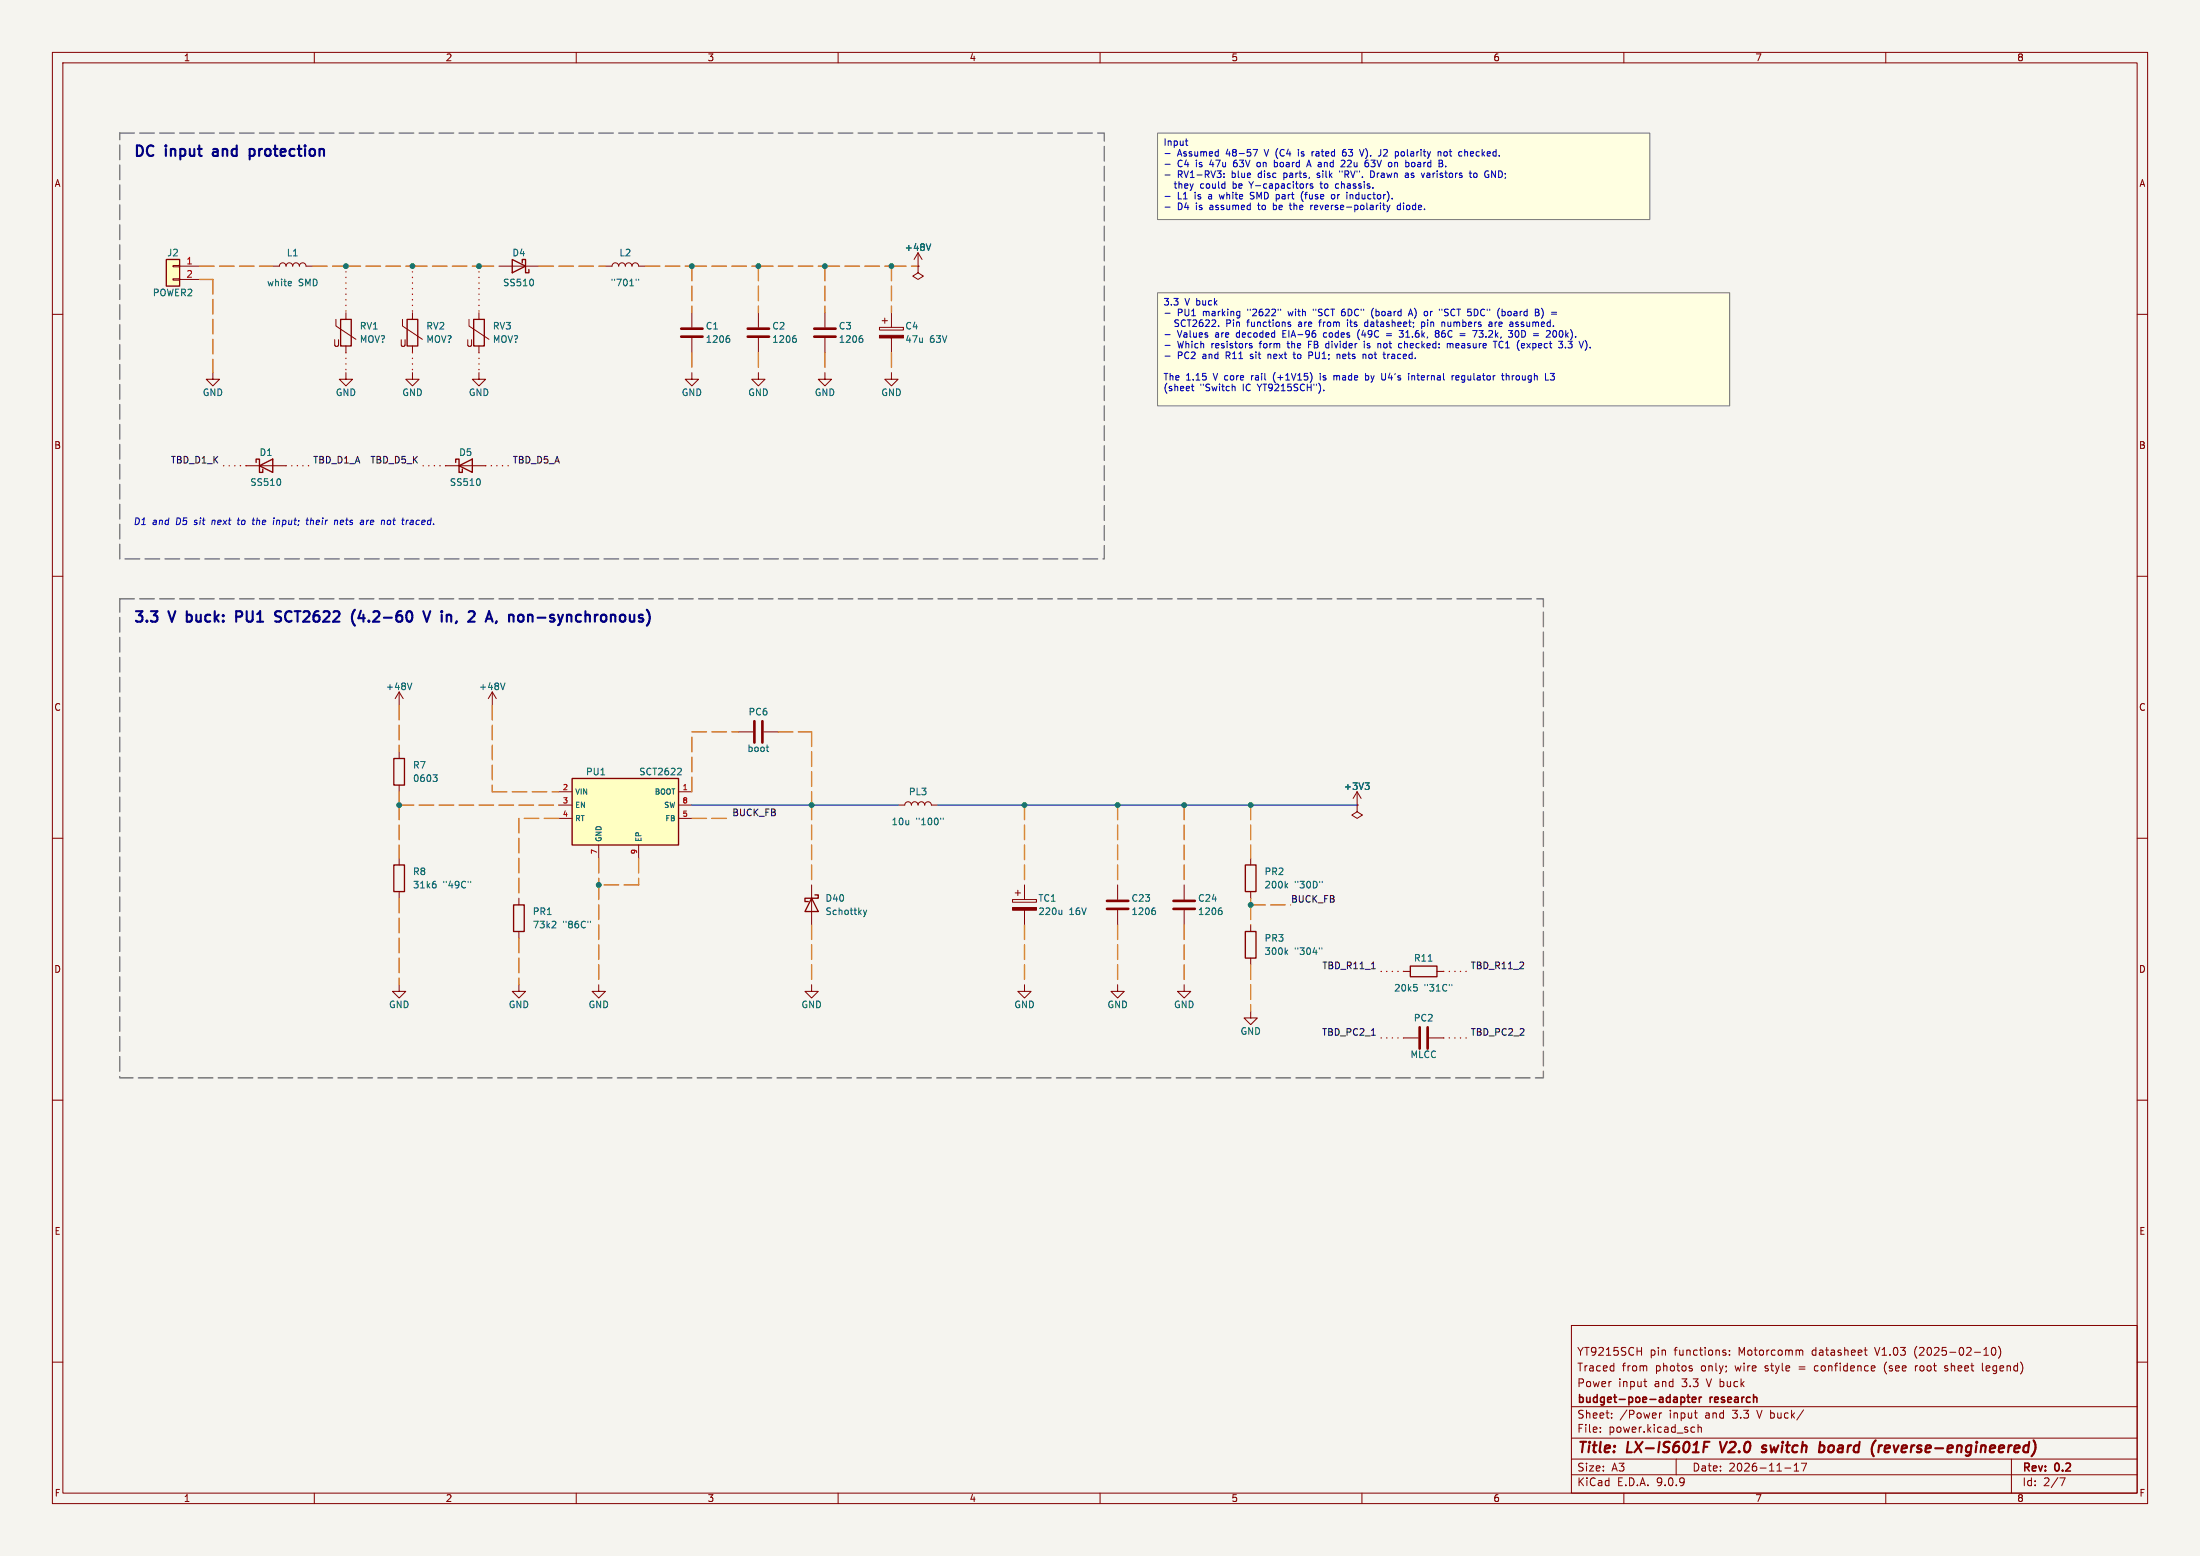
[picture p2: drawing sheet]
<svg xmlns="http://www.w3.org/2000/svg" width="420mm" height="297mm" viewBox="0 0 420 297" stroke-linecap="round" stroke-linejoin="round" font-family="sans-serif">
<path d="M0 0h420v297h-420z" fill="#f5f4ef" stroke="#f5f4ef" stroke-width=".19"/>
<g fill="none" stroke="#840000" stroke-width=".19">
<path d="M10 10h400v277h-400zM12 12h396v273h-396zM60 10v2M110 10v2M160 10v2M210 10v2M260 10v2M310 10v2M360 10v2M10 60h2M408 60h2M10 110h2"/>
<path d="M408 110h2M10 160h2M408 160h2M10 210h2M408 210h2M300 253h108v32h-108zM312.5 257.9h.9M313.4 257.2v1.5M329.1 258.2l.3 .1 .1 .2-.2 .2h-.3M329.1 257.7l.3 .1M330.2 258.5v.2M330.2 257.8v.1"/>
<path d="M343.6 257.8h.5l.1 .9M355.9 257.7h.5M356.1 257.2v1.3l.3 .2M378.7 258.7h.9M378.7 257.6l.5-.4v1.5M380.3 257.3l.2-.1a.8 .8 0 0 1 .5 .7 .8 .8 0 0 1-.5 .8l-.2-.2-.1-.4zM381.5 257a1.72 1.72 0 0 1 0 2.3M10 260h2M300 278.5h108M300 274.5h108M300 268.5h108M305.5 273.2v.2"/>
<path d="M305.5 272.5v.1M307.7 270.5v.2M307.7 269.8v.1M313.8 263.7h.6M314.1 264.6l.3 .1M316.8 269.7v1M317.2 269.7l-.3 .1-.1 .2M320 278.5v3M322.9 261.2l.2 .2-.2 .3M322.9 260.7l.1 .1M323.1 272.4l.4 .1M323.4 269.7h.6"/>
<path d="M323.5 273.3l-.4 .1M323.9 270.7h.1M324.2 272.5l.2-.1 .3 .1 .1 .9M324.2 271.9v1.5M342.5 279.7l.4-.4v1.5M343.9 279.3h1l-.7 1.5M344.3 269.1l-1.3 1.9M346.4 260.8v.7M357.7 260.7l.2 .3-.7 .2M357.9 261.6l-.2 .1M359.9 260.3l-.2 .7 .2 1M365.7 260.7v1"/>
<path d="M366.1 260.7l-.3 .1-.1 .2M371.2 261.6h.6M371.8 260.8l-.4-.1-.2 .2 .1 .2 .5 .2M378.4 260.2v1.3l.3 .2M384 278.5v6.5M408 260h2M60 285v2M110 285v2M160 285v2M210 285v2M260 285v2M300 281.5h108"/>
<path d="M310 285v2M340.7 280.2h1.2M342.5 280.8h.9M360 285v2M393.2 282.1h1l-.6 1.5"/>
</g>
<path d="M325.3 276.2h.6M325.4 275.2h.9M328.3 275.2l.5 2M337.2 276a.49 .49 0 0 0-.8 .3l.1 .1 .4 .1 .3 .3-.3 .4-.6-.1M347.6 275.9h.4l.2 .2v.7a.66 .66 0 0 1-.8 .4M358.1 274.9l-.1 .1M358.7 275.9l-.1 1.3M359.3 275.9l-.4 .1-.2 .3" fill="none" stroke="#840000" stroke-width=".4"/>
<path d="M321 266.7l.5 .1 .1 .2-.1 .5-.5 .2M322 266.7h.6M322.3 266.2v1.3l.3 .2M323 267.2l.8-.2-.1-.2-.4-.1-.3 .2 .1 .7h.6M324.4 266.7v1M324.8 266.7l-.3 .1-.1 .2" fill="none" stroke="#840000" stroke-width=".3"/>
<g fill="#ffffe1">
<path d="M221 55.9h109.2v21.6h-109.2z"/>
<path d="M221 25.4h94v16.5h-94z"/>
</g>
<path d="M75.2 144.8h2v5.1h-2zM75.2 165.1h2v5.1h-2zM98 172.7h2.1v5.1h-2.1zM154.9 171.5l1.3 2.5h-2.5zM155.6 170.8h.6v.7h-2.5v.6h.6M237.7 165.1h2.1v5.1h-2.1z" fill="none" stroke="#840000" stroke-width=".25"/>
<g fill="none" stroke="#840000" stroke-width=".19">
<path d="M115.6 50.8h1.2a.64 .64 0 0 1 .7-.6 .64 .64 0 0 1 .6 .6 .64 .64 0 0 1 .6-.6 .64 .64 0 0 1 .7 .6 .64 .64 0 0 1 .6-.6 .64 .64 0 0 1 .6 .6 .64 .64 0 0 1 .7-.6 .64 .64 0 0 1 .6 .6h1.3M157.5 71.1v1.3h1.2l-1.2 1.3-1.3-1.3h1.3M76.2 132.1l-.8 1.3M76.2 132.1l.8 1.3M76.2 132.1v2.5M94 132.1l-.8 1.3M94 132.1l.7 1.3M94 132.1v2.5M141 139.7h2.8M145.8 139.7h2.8M76.2 143.5v1.3M76.2 149.9v1.2"/>
<path d="M76.2 163.8v1.3M76.2 170.2v1.3M99.1 171.5v1.2M99.1 177.8v1.3M154.9 168.9v7.6M238.8 163.8v1.3M238.8 170.2v1.3M76.2 188v1.2h1.3l-1.3 1.3-1.3-1.3h1.3M99.1 188v1.2h1.2l-1.2 1.3-1.3-1.3h1.3M114.3 188v1.2h1.3l-1.3 1.3-1.3-1.3h1.3M154.9 188v1.2h1.3l-1.3 1.3-1.2-1.3h1.2"/>
</g>
<g fill="none" stroke="#006464" stroke-width=".19">
<path d="M121.4 53.3v.2M121.9 53.3v.2M78.6 130.4l-.4 1.2M96.4 130.4l-.4 1.2M82.7 147.9h.7l-.4 .5M83.2 148.4l.2 .2v.3l-.2 .3M146.3 142.6h.4M146.5 143.4l.2 .1M82.9 168.2h.2M83 168.7l.3 .2v.3l-.3 .3M89.9 168.2v.3M105.9 175.8l.2 .3v.3l-.8 .7h.8"/>
<path d="M112.7 175.8v.3M164.8 173.7l.4 .9M165.2 174.6l-.4 .4M165.5 173.7l-.3 .9M245.5 169l.3 .5M245.8 168.6l-.5 .5M252.4 168.2v.3"/>
</g>
<path d="M144 137.7v4M145.5 137.7v4" fill="none" stroke="#840000" stroke-width=".51"/>
<path d="M109.2 148.6h20.3v12.7h-20.3z" fill="#ffffc2"/>
<path d="M97.8 49.5l2.5 1.3-2.5 1.3zM99.7 50.2v-.7h.6v2.6h.7v-.7M65 61h2.1v5h-2.1zM77.7 61h2.1v5h-2.1zM90.4 61h2.1v5h-2.1zM87 88.3v-.7h.6v2.6h.7v-.7M87.6 88.9l2.6-1.3v2.6zM109.2 148.6h20.3v12.7h-20.3zM237.7 177.8h2.1v5.1h-2.1zM269.2 184.4h5.1v2h-5.1z" fill="none" stroke="#840000" stroke-width=".25"/>
<g fill="none" stroke="#840000" stroke-width=".19">
<path d="M52.1 50.8h1.2a.64 .64 0 0 1 .7-.6 .64 .64 0 0 1 .6 .6 .64 .64 0 0 1 .6-.6 .64 .64 0 0 1 .7 .6 .64 .64 0 0 1 .6-.6 .64 .64 0 0 1 .6 .6 .64 .64 0 0 1 .7-.6 .64 .64 0 0 1 .6 .6h1.3M66 59.7v1.3M78.7 59.7v1.3M91.4 59.7v1.3M95.2 50.8h7.7M132.1 59.7v2.8M64.1 61v1.2l3.8 2.6M66 66v1.3M76.8 61v1.2l3.8 2.6M78.7 66v1.3M89.5 61v1.2l3.8 2.6M91.4 71.1v1.3h1.3l-1.3 1.3-1.2-1.3h1.2"/>
<path d="M91.4 66v1.3M132.1 64.5v2.8M85.1 88.9h7.6M106.7 151.1h2.5M106.7 153.7h2.5M106.7 156.2h2.5M129.5 151.1h2.6M129.5 153.7h2.6M129.5 156.2h2.6M171.4 153.7h1.3a.64 .64 0 0 1 .7-.7 .64 .64 0 0 1 .6 .7 .64 .64 0 0 1 .6-.7 .64 .64 0 0 1 .7 .7 .64 .64 0 0 1 .6-.7 .64 .64 0 0 1 .6 .7 .64 .64 0 0 1 .7-.7 .64 .64 0 0 1 .6 .7h1.3M259.1 153.7v1.2l1 .7-1 .6-1-.6 1-.7M259.1 153.7h.1"/>
<path d="M259.1 151.1l-.8 1.3M259.1 151.1l.7 1.3M259.1 151.1v2.6M114.3 161.3v2.5M121.9 161.3v2.5M193.3 171.7h4.6v.5h-4.6zM193.8 170.4h1M194.3 169.9v1M195.6 168.9v2.8M195.6 173.7v2.8M213.4 168.9v2.8M213.4 173.7v2.8"/>
<path d="M226.1 168.9v2.8M226.1 173.7v2.8M238.8 176.5v1.3M195.6 188v1.2h1.2l-1.2 1.3-1.3-1.3h1.3M213.4 188v1.2h1.2l-1.2 1.3-1.3-1.3h1.3M226.1 188v1.2h1.2l-1.2 1.3-1.3-1.3h1.3M238.8 193v1.3h1.2l-1.2 1.3-1.3-1.3h1.3M238.8 182.9v1.3M268 185.4h1.2M268 198.1h2.8M272.8 198.1h2.8M274.3 185.4h1.3"/>
</g>
<g fill="none" stroke="#006464" stroke-width=".19">
<path d="M55.5 53.7l.1 .3-.6 .1M55.6 54.5l-.1 .1M101.8 53.5v.8M139 64.1h.2M139.1 64.6l.2 .2v.3l-.2 .2M91.6 91.6v.8M129.8 146.6l.3 .3-.1 .3-.7 .7h.8M179.6 156.2v.2M180.1 156.2v.2M260.6 149.4h.8l-.4 .5M261.1 149.9l.3 .2v.4l-.3 .2M202.7 173.7v.9"/>
<path d="M202.7 174.4l-.2 .2M220.2 173.3h.3M220.4 173.8l.2 .2v.3l-.2 .3M232.9 173.3h.3M233.1 173.8l.2 .2v.3l-.2 .3M245.5 181.7l.3 .5M245.8 181.3l-.5 .5M251.9 180.9v.3M252.4 180.9v.3M269.9 187.9h.6M270.3 188.4l.3 .2v.3l-.3 .3M272.7 183.5h.7"/>
<path d="M277.2 187.9v.2"/>
</g>
<path d="M130 62.7h4.1M130 64.3h4.1M211.3 172h4.1M211.3 173.5h4.1M224 172h4.1M224 173.5h4.1M271 196.1v4.1M272.5 196.1v4.1" fill="none" stroke="#840000" stroke-width=".51"/>
<path d="M193.3 173.2h4.6v.5h-4.6z" fill="#840000" stroke="#840000" stroke-width=".19"/>
<path d="M31.7 49.5h2.6v5.1h-2.6z" fill="#ffffc2"/>
<path d="M31.7 49.5h2.6v5.1h-2.6zM48.9 88.3v-.7h.6v2.6h.7v-.7M49.5 88.9l2.6-1.3v2.6z" fill="none" stroke="#840000" stroke-width=".25"/>
<g fill="none" stroke="#840000" stroke-width=".19">
<path d="M33 50.7h1.3v.2h-1.3zM33 53.2h1.3v.3h-1.3zM34.3 50.8h3.8M34.3 53.3h3.8M144.8 59.7v2.8M157.5 59.7v2.8M170.2 59.7v2.8M175.3 50.8v1.3l1 .6-1 .6-1.1-.6 1.1-.6M175.3 50.8h.1M175.3 48.3l-.8 1.2M175.3 48.3l.7 1.2M175.3 48.3v2.5"/>
<path d="M40.6 71.1v1.3h1.3l-1.3 1.3-1.2-1.3h1.2M66 71.1v1.3h1.3l-1.3 1.3-1.2-1.3h1.2M78.7 71.1v1.3h1.3l-1.3 1.3-1.2-1.3h1.2M132.1 71.1v1.3h1.2l-1.2 1.3-1.3-1.3h1.3M144.8 71.1v1.3h1.2l-1.2 1.3-1.3-1.3h1.3M144.8 64.5v2.8M157.5 64.5v2.8M167.9 62.5h4.6v.5h-4.6zM168.4 61.2h1M168.9 60.7v1M170.2 71.1v1.3h1.2l-1.2 1.3-1.3-1.3h1.3M170.2 64.5v2.8"/>
<path d="M47 88.9h7.6M259.1 153.7h.1"/>
</g>
<path d="M177.7 46.6l-.4 1.2M151.7 64.1h.2M151.8 64.6l.2 .2v.3l-.2 .2M164.4 64.1h.2M164.5 64.6l.2 .2v.3l-.2 .2M53.5 91.6v.8M260.6 149.4h.8l-.4 .5M261.1 149.9l.3 .2v.4l-.3 .2" fill="none" stroke="#006464" stroke-width=".19"/>
<path d="M142.7 62.7h4.1M142.7 64.3h4.1M155.4 62.7h4.1M155.4 64.3h4.1" fill="none" stroke="#840000" stroke-width=".51"/>
<path d="M167.9 64h4.6v.5h-4.6z" fill="#840000" stroke="#840000" stroke-width=".19"/>
<path d="M261.8 184.9h.7M261.8 197.6h.7" fill="none" stroke="#0f0f0f" stroke-width=".19"/>
<g fill="none" stroke="#c80000" stroke-width=".25" stroke-dasharray=".1 1">
<path d="M66 50.8v8.9M78.7 50.8v8.9M91.4 50.8v8.9M66 67.3v3.8M78.7 67.3v3.8M91.4 67.3v3.8M47 88.9h-5.1M54.6 88.9h5.1M85.1 88.9h-5.1M92.7 88.9h5.1M268 185.4h-5.1M268 198.1h-5.1"/>
<path d="M275.6 185.4h5.1M275.6 198.1h5.1"/>
</g>
<g fill="none" stroke="#d66e00" stroke-width=".25" stroke-dasharray="2.8 1">
<path d="M38.1 50.8h14M38.1 53.3h2.5M40.6 53.3v17.8M59.7 50.8h6.3M66 50.8h12.7M78.7 50.8h12.7M91.4 50.8h3.8M102.9 50.8h12.7M123.2 50.8h8.9M132.1 50.8h12.7M132.1 50.8v8.9M144.8 50.8h12.7"/>
<path d="M144.8 50.8v8.9M157.5 50.8h12.7M157.5 50.8v8.9M170.2 50.8h5.1M170.2 50.8v8.9M132.1 67.3v3.8M144.8 67.3v3.8M157.5 67.3v3.8M170.2 67.3v3.8M76.2 134.6v8.9M94 134.6v16.5M132.1 139.7h8.9"/>
<path d="M148.6 139.7h6.3M154.9 139.7v14M76.2 151.1v2.6M76.2 153.7h30.5M76.2 153.7v10.1M94 151.1h12.7M99.1 156.2v15.3M106.7 156.2h-7.6M132.1 156.2h7.6M132.1 151.1v-11.4M154.9 153.7v15.2M195.6 153.7v15.2"/>
<path d="M213.4 153.7v15.2M226.1 153.7v15.2M238.8 153.7v10.1M76.2 171.5v16.5M99.1 179.1v8.9M114.3 163.8v5.1M114.3 168.9v19.1M121.9 168.9h-7.6M121.9 163.8v5.1M154.9 176.5v11.5M195.6 176.5v11.5M213.4 176.5v11.5"/>
<path d="M226.1 176.5v11.5M238.8 172.7v3.8M238.8 172.7h7.6M238.8 171.5v1.2M238.8 184.2v8.8"/>
</g>
<path d="M132.1 153.7h39.3M179.1 153.7h80" fill="none" stroke="#0048c8" stroke-width=".25"/>
<path d="M221 25.4h94v16.5h-94zM221 55.9h109.2v21.6h-109.2z" fill="none" stroke="#787878" stroke-width=".19"/>
<g fill="none" stroke="#0000c2" stroke-width=".19">
<path d="M222.4 29.3h1M222.4 31.4h1M222.4 33.4h1M222.4 37.5h1M222.4 39.5h1M226.3 26.9h.5M226.5 27.7l.3 .1M233.7 33.8v.1M233.7 33.1v.1M238.4 34.7l.5 .6M238.7 37.9l.2 .1M239.2 28.5h.9l-.6 1.3"/>
<path d="M240.1 31.1l-.2 .1 .2 .6M243.1 38.7v1.3M243.1 40h.1M243.3 30.6v1.2M243.3 31.8h.3M246.3 38.7v1.1l.3 .2M247.9 28.5v.1M247.9 28.9v.9M248.5 37.1v.8l.3 .6M249.4 31.8l.5-1.2 .4 1.2M249.6 31.5h.6M250.1 35.3l.1 .1 .5 .3-.2 .2h-.4"/>
<path d="M250.2 39.2v.8M250.3 35.1h.3M250.3 39.3l-.1 .1M250.5 28.9v.9M250.8 28.9l-.3 .3M251.4 33.8l.2 .1M251.6 33l-.2 .2 .2 .3M252 35.1h.5M252.2 34.7v1l.3 .2M254.2 37.2l.2-.1 .4 .1v.5l-.1 .2-.3 .1-.2-.1zM255 35.8l.2 .1h.4M255.6 35.1h-.4l-.2 .1"/>
<path d="M256.2 30.6h.4l.2 .3-.8 .9h.8M256.9 28.5l-.4 .1a.86 .86 0 0 0 0 1.2l.4-.1M256.9 29.1l-.4-.1-.2 .3M257.7 37.1v.9M258.1 37.1l-.4 .1M259.5 28.5l.5 1.3 .4-1.3M261.2 31.2v.5l-.4 .1M262 32.6h-.3v1.3l.6-.2M264.1 38.7v1.1l.3 .2M264.7 39.2l.3 .8M265.3 39.2l-.3 .8M266.3 31v.8"/>
<path d="M266.4 31l-.1 .1M267.3 39.2h-.3l-.3 .2 .2 .6h.4M267.3 38.7v1.3M267.5 29.1v.6M268.3 33.7l.1 .2 .5-.1M268.3 33.1h.5l.1 .8M268.4 30.6v1.2M268.9 33.3l-.5 .1-.1 .2M269.5 31.1v.6l.2 .1h.3M274.5 29.1l.2-.2 .3 .1 .1 .8M274.5 28.9v.9M275.9 28.9l-.3 .3v.4l.3 .2"/>
<path d="M276 31.7v.1M279.6 28.5v1.3M280.1 29l-.3-.1-.2 .2M280.5 33h.5M280.6 32.6v1.1l.4 .2M281.7 33l-.3 .1-.1 .2 .1 .5 .3 .1M284.8 33.9v-1.3l.7 1.3M222.4 59.8h1M236.3 59.4l.4 .1M236.7 59.4v1.1l-.3 .2M244.5 59v.2M250.7 59v.2"/>
<path d="M256.5 59l-.4 .6M256.6 59.5h-.3l-.2 .2M262.2 58.8a1.46 1.46 0 0 0 0 2M265 40l-.3 .4M269 59.9h.6M272.5 59.6v.6M274.8 59v.2M275.3 59v.2M276 59l-.2 .2 .2 .4M281.7 59h-.3v1.3h.3M286.8 59.5l.3-.1 .3 .3-.2 .5h-.4M286.8 59v1.3"/>
<path d="M293.5 59l.3 .2-.3 .4 .3 .1v.3l-.2 .3h-.5M294.3 58.8a1.46 1.46 0 0 1 0 2M222.4 63.9h1M222.4 65.9h1M222.4 68h1M227.4 73.7h.5M227.6 73.3v1.1l.3 .2M235.4 73.7l.4 .2v.7M236.7 60.2l-.4 .1M238.6 65.9l.4 .1v.2l-.1 .2-.4-.1M238.6 65.6h.4M242.1 67.6v.9"/>
<path d="M242.2 67.6l-.1 .1M243.2 71.5l-.1 .4 .1 .8M246.2 61.9l.2 .2-.2 .2M246.2 61.5h.2M246.8 67.6h.5M247 67.2v1.1l.3 .2M248.1 61.5h-.2M248.1 61.8l-.2 .2 .2 .3M249.8 65.7h.4M249.8 65.1v1.3M249.9 67.2h.5M250.5 67.8h-.6"/>
<path d="M251.7 61.5h.5M251.9 61.2v1.1M252 71.3v.1M252 71.7v.8M252.7 74.5v.1M252.9 63.5l-.3 .3v.3l.3 .3M253.2 66.3l.4 .1M253.6 65.6h-.4M254.6 71.8l.4-.1 .2 .2M255.2 67.7l.2-.1 .3 .1 .1 .8M256.1 60l.1 .2 .4 .1M257.2 61.5v.8"/>
<path d="M257.7 61.5h.5M259.3 63.3a1.48 1.48 0 0 0 .2 1.5M260.3 67.7h.4l.1 .8M260.5 65.6v.8M260.6 62.2l.2 .1h.3M260.7 71.8l.4-.1 .2 .2-.1 .6h-.5M260.7 71.3v1.2M261.1 61.5h-.3l-.2 .1M261.1 61.1v1.2M263.6 65.7v.7M264.5 71.3v1l-.1 .2M264.7 63.7h1"/>
<path d="M264.7 64.1h1M264.9 67.6v.9M265.3 67.6l-.4 .2M267.2 65.6h.4M267.6 66.3l-.4 .1M267.6 63.6l.3 .2M267.9 64.1l-.3 .3h-.3M268.9 60.3l.4-1.3 .4 1.3M269.5 71.8l.4-.1 .2 .2M269.5 71.7v.8M271.4 61.5v1.2M271.9 61.6v.6l-.1 .1h-.4"/>
<path d="M274.1 63.7l-.1 .4 .2 .3 .5-.2v-.3l-.1-.2M275.6 61.5l.2 .2v.6M275.8 60.2l.4 .1M276.3 65.7l.4-.1 .1 .1M276.3 65.6v.8M276.8 65.7l.2-.1h.3l.1 .8M276.8 65.7v.7M277.2 71.7v.8M277.6 71.7l-.4 .2M277.9 72.1l.6-.1v-.2l-.4-.1-.2 .2 .1 .6h.5M278.7 63.7h1M278.7 64.1h1"/>
<path d="M282 63.1l-.6 1.3M282.3 64.2l.6 .2M284.3 61.5h.5v.8M284.3 62.3h.5M284.8 61.8l-.5 .1M285.4 61.5v.8M285.4 65.1v1.3M285.7 61.5l-.3 .2M286.2 65.4v.7l.4 .3M286.6 71.7h.5M286.8 71.3v1.1l.3 .1M287.5 71.8l.2-.1 .3 .1 .1 .7"/>
<path d="M287.5 71.3v1.2M288.8 63.1l-.5 .5 .4 .1 .1 .4-.3 .3h-.4M289.4 62.3h.4M289.4 61.7v.1l.4 .2M289.7 63.1a.68 .68 0 0 0-.5 .6 .68 .68 0 0 0 .5 .7M290.6 65.6h.4l.1 .3-.7 .1M291 66.3l-.4 .1M295 72.5h.6M295.9 71.3h.8l-.4 .5 .4 .1v.5l-.2 .1-.6-.1M295.9 63.3v.3M296.5 63.3l-.1 .3M297.1 63.3l.1 .3"/>
<path d="M297.2 63.9l-.2 .4-.4-.1M298.2 65.7l.1 .5-.2 .2M298.9 66.3v.1M302.9 65.5l-.1 1M303.6 66.3v.1M45.3 99.3h.5M45.5 98.9l-.1 1.1 .3 .1M48.2 99.3h.4M48.4 98.9l-.1 1.1 .2 .1M52.3 99.3l-.1 .8M52.3 98.9v.1M58.4 99.3h.5"/>
<path d="M58.7 98.9l-.2 1.1 .3 .1M59.4 98.9l-.2 1.2M64 99.3h.4v.8M69.3 99.3l.1 .2-.1 .6M69.4 99.6h-.1M74.2 99.3l-.3 .2v.4l.1 .2h.3M77.8 99.3h.2M78.5 99.6l-.2 .2 .1 .3M69.3 100.1h-.1"/>
</g>
<g fill="none" stroke="#000084" stroke-width=".4">
<path d="M27.1 28.1l-.5-.3h-.5v2M29.3 28a.69 .69 0 0 0-1.1 .1M31.7 27.8v.2M38 27.8v1.7M40.7 29.1v.6M45.2 27.8v2M47.7 28.4v2M47.7 28.5l.5-.1 .4 .4M48.6 29.4l-.4 .4-.5-.1M52.5 27.8v1.7M57.1 27.8v1.7M58.2 27.8v.2"/>
<path d="M25.9 116.7h1.3l-.7 .7M28.8 116.7h1.2l-.6 .7M32.1 116.7l.7 2 .7-2M35.7 116.7v2M35.7 118.6l.2 .1M35.9 117.3l-.2 .1M41 116.7v2M46 117.6l-.9 .1M46.1 116.9l-.2-.2h-.8v2M47.1 116.7v1.6M48.2 116.7v1.6M49.5 117l.2-.3v2"/>
<path d="M52.6 117.4l.3 .2a.73 .73 0 0 1 .8 .5l-.1 .4-.3 .2-.8-.1M53.7 116.8l-.8-.1-.3 .2M55.7 116.9a.69 .69 0 0 0-1.1 .1M56.2 116.7h1.2M56.8 116.7v2M57.9 116.9l.3-.2h.5l.3 .2M60.8 116.7h-.4l-.3 .2M61.8 116.9l.2-.2h.5l.3 .2M63.7 116.9l.2-.2h.5l.3 .2M67.7 119.3l.1 .1M67.8 116.4l-.4 .6M68.9 116.6l-.5 1.4h1.3"/>
<path d="M69.4 117.3v1.4M71.3 116.9l.3-.2h.4l.3 .2M76.6 116.7h-.4l-.3 .2M77.8 116.9a.46 .46 0 0 1 .7 0M80.8 116.7l.7 2 .6-2M84.3 116.7v.2M89.5 116.9l.3-.2h.4l.3 .2M92.7 118.7l.7-2 .6 2M92.9 118.1h1M94.8 118.6l-.2 .4M97.2 117.3v1.4M97.2 117.5a.5 .5 0 0 1 .8 .1v1.1"/>
<path d="M102.6 117.9h1.5M111.8 116.7v2M123.5 116.4l.4 .6"/>
</g>
<path d="M22.9 25.4h187.9v81.3h-187.9zM22.9 114.3h271.7v91.4h-271.7z" fill="none" stroke="#6e6e6e" stroke-width=".25" stroke-dasharray="2.8 1"/>
<g fill="#009600" stroke="#009600" stroke-width=".19">
<circle cx="144.8" cy="50.8" r=".46"/>
<circle cx="157.5" cy="50.8" r=".46"/>
<circle cx="170.2" cy="50.8" r=".46"/>
<circle cx="66" cy="50.8" r=".46"/>
<circle cx="78.7" cy="50.8" r=".46"/>
<circle cx="91.4" cy="50.8" r=".46"/>
<circle cx="132.1" cy="50.8" r=".46"/>
<circle cx="76.2" cy="153.7" r=".46"/>
<circle cx="114.3" cy="168.9" r=".46"/>
<circle cx="195.6" cy="153.7" r=".46"/>
<circle cx="213.4" cy="153.7" r=".46"/>
<circle cx="226.1" cy="153.7" r=".46"/>
<circle cx="238.8" cy="153.7" r=".46"/>
<circle cx="238.8" cy="172.7" r=".46"/>
<circle cx="154.9" cy="153.7" r=".46"/>
</g>
<g font-size="2.8" fill="#000084">
<text x="25.4" y="30.9">DC</text>
<text x="31.7" y="30.9">input</text>
<text x="41.6" y="30.9">and</text>
<text x="49.3" y="30.9">protection</text>
<text x="25.4" y="119.8">3.3</text>
<text x="36.5" y="119.8">buck:</text>
<text x="46.8" y="119.8">PU1</text>
<text x="55.1" y="119.8">SCT2622</text>
<text x="70.4" y="119.8">(4.2-60</text>
<text x="85.2" y="119.8">V</text>
<text x="89.2" y="119.8">in,</text>
<text x="99.5" y="119.8">A,</text>
<text x="104.4" y="119.8">non-synchronous)</text>
</g>
<g font-size="2.8" fill="#840000">
<text x="301" y="277.9">Title:</text>
<text x="310.6" y="277.9">LX-IS601F</text>
<text x="329.3" y="277.9">V2.0</text>
<text x="338.1" y="277.9">switch</text>
<text x="349.7" y="277.9">board</text>
<text x="360.5" y="277.9">(reverse-engineered)</text>
</g>
<g font-size="2.1" fill="#840000">
<text x="301" y="262">Traced</text>
<text x="301" y="259">YT9215SCH</text>
<text x="309.6" y="262">from</text>
<text x="314.9" y="259">pin</text>
<text x="316.1" y="262">photos</text>
<text x="319.7" y="259">functions:</text>
<text x="324.9" y="262">only;</text>
<text x="331.5" y="262">wire</text>
<text x="332" y="259">Motorcomm</text>
<text x="337.3" y="262">style</text>
<text x="343.9" y="262">=</text>
<text x="346.2" y="259">datasheet</text>
<text x="347.1" y="262">confidence</text>
<text x="358.4" y="259">V1.03</text>
<text x="360.5" y="262">(see</text>
<text x="366" y="259">(2025-02-10)</text>
<text x="366.6" y="262">root</text>
<text x="372.4" y="262">sheet</text>
<text x="379.7" y="262">legend)</text>
<text x="301" y="268.2">budget-poe-adapter</text>
<text x="301" y="265">Power</text>
<text x="308.9" y="265">input</text>
<text x="315.9" y="265">and</text>
<text x="321.2" y="265">3.3</text>
<text x="326.1" y="265">V buck</text>
<text x="326.5" y="268.2">research</text>
<text x="301" y="273.7">File:</text>
<text x="301" y="271">Sheet:</text>
<text x="307.1" y="273.7">power.kicad_sch</text>
<text x="309.2" y="271">/Power</text>
<text x="318.7" y="271">input</text>
<text x="325.7" y="271">and</text>
<text x="331" y="271">3.3</text>
<text x="335.9" y="271">V buck/</text>
<text x="301" y="281.1">Size:</text>
<text x="307.6" y="281.1">A3</text>
<text x="323" y="281.1">Date:</text>
<text x="330" y="281.1">2026-11-17</text>
<text x="386" y="281.3">Rev:</text>
<text x="392.4" y="281.3">0.2</text>
<text x="301" y="283.9">KiCad</text>
<text x="308.7" y="283.9">E.D.A.</text>
<text x="316.3" y="283.9">9.0.9</text>
<text x="386" y="283.9">Id:</text>
<text x="390.1" y="283.9">2/7</text>
</g>
<g font-size="1.8" fill="#840000">
<text x="35" y="11.9">1</text>
<text x="85" y="11.9">2</text>
<text x="135" y="11.9">3</text>
<text x="185" y="11.9">4</text>
<text x="235" y="11.9">5</text>
<text x="285" y="11.9">6</text>
<text x="335" y="11.9">7</text>
<text x="385" y="11.9">8</text>
<text x="10.3" y="35.9">A</text>
<text x="408.3" y="35.9">A</text>
<text x="63.5" y="66.4">U</text>
<text x="76.2" y="66.4">U</text>
<text x="88.9" y="66.4">U</text>
<text x="10.3" y="85.9">B</text>
<text x="408.2" y="85.9">B</text>
<text x="10.3" y="135.9">C</text>
<text x="408.2" y="135.9">C</text>
<text x="10.3" y="185.9">D</text>
<text x="408.2" y="185.9">D</text>
<text x="10.3" y="235.9">E</text>
<text x="408.3" y="235.9">E</text>
<text x="10.3" y="285.9">F</text>
<text x="35" y="286.9">1</text>
<text x="85" y="286.9">2</text>
<text x="135" y="286.9">3</text>
<text x="185" y="286.9">4</text>
<text x="235" y="286.9">5</text>
<text x="285" y="286.9">6</text>
<text x="335" y="286.9">7</text>
<text x="385" y="286.9">8</text>
<text x="408.3" y="285.9">F</text>
</g>
<g font-size="1.8" fill="#0000c2">
<text x="222" y="28.2">Input</text>
<text x="224.8" y="30.2">Assumed</text>
<text x="224.8" y="32.2">C4</text>
<text x="224.8" y="34.3">RV1-RV3:</text>
<text x="228.4" y="32.2">is</text>
<text x="231.2" y="32.2">47u</text>
<text x="234.1" y="30.2">48-57</text>
<text x="235.2" y="34.3">blue</text>
<text x="235.9" y="32.2">63V</text>
<text x="240.5" y="34.3">disc</text>
<text x="240.6" y="32.2">on</text>
<text x="241.7" y="30.2">V (C4</text>
<text x="244.1" y="32.2">board</text>
<text x="245.5" y="34.3">parts,</text>
<text x="248.5" y="30.2">is</text>
<text x="250.6" y="32.2">A and</text>
<text x="251.3" y="30.2">rated</text>
<text x="252.1" y="34.3">silk</text>
<text x="256.6" y="34.3">&quot;RV&quot;.</text>
<text x="257.4" y="30.2">63</text>
<text x="257.5" y="32.2">22u</text>
<text x="260.9" y="30.2">V).</text>
<text x="262.3" y="32.2">63V</text>
<text x="262.7" y="34.3">Drawn</text>
<text x="264.7" y="30.2">J2</text>
<text x="266.9" y="32.2">on</text>
<text x="268" y="30.2">polarity</text>
<text x="269.5" y="34.3">as</text>
<text x="270.4" y="32.2">board</text>
<text x="272.9" y="34.3">varistors</text>
<text x="276.4" y="30.2">not</text>
<text x="280.6" y="30.2">checked.</text>
<text x="282.3" y="34.3">to</text>
<text x="285.3" y="34.3">GND;</text>
<text x="224.4" y="36.3">they</text>
<text x="224.8" y="38.4">L1</text>
<text x="224.8" y="40.4">D4</text>
<text x="228.2" y="38.4">is</text>
<text x="228.4" y="40.4">is</text>
<text x="229.5" y="36.3">could</text>
<text x="231" y="38.4">a</text>
<text x="231.2" y="40.4">assumed</text>
<text x="233.3" y="38.4">white</text>
<text x="235.8" y="36.3">be</text>
<text x="239.2" y="36.3">Y-capacitors</text>
<text x="239.4" y="38.4">SMD part</text>
<text x="240.7" y="40.4">to</text>
<text x="243.7" y="40.4">be</text>
<text x="247.1" y="40.4">the</text>
<text x="249.4" y="38.4">(fuse</text>
<text x="251.2" y="40.4">reverse-polarity</text>
<text x="253" y="36.3">to</text>
<text x="255.4" y="38.4">or</text>
<text x="256" y="36.3">chassis.</text>
<text x="258.6" y="38.4">inductor).</text>
<text x="268" y="40.4">diode.</text>
<text x="222" y="58.6">3.3</text>
<text x="226.2" y="58.6">V buck</text>
<text x="224.4" y="62.7">SCT2622.</text>
<text x="224.8" y="60.7">PU1</text>
<text x="224.8" y="64.8">Values</text>
<text x="229.7" y="60.7">marking</text>
<text x="232.1" y="64.8">are</text>
<text x="234.4" y="62.7">Pin</text>
<text x="236.3" y="64.8">decoded</text>
<text x="238.5" y="60.7">&quot;2622&quot;</text>
<text x="238.6" y="62.7">functions</text>
<text x="245.3" y="64.8">EIA-96</text>
<text x="246.4" y="60.7">with</text>
<text x="248.5" y="62.7">are</text>
<text x="251.4" y="60.7">&quot;SCT</text>
<text x="252.7" y="62.7">from</text>
<text x="253.3" y="64.8">codes</text>
<text x="257" y="60.7">6DC&quot;</text>
<text x="258.3" y="62.7">its</text>
<text x="260" y="64.8">(49C</text>
<text x="261.8" y="62.7">datasheet;</text>
<text x="262.9" y="60.7">(board</text>
<text x="265.7" y="64.8">=</text>
<text x="268.4" y="64.8">31.6k,</text>
<text x="270.3" y="60.7">A)</text>
<text x="272.8" y="62.7">pin</text>
<text x="273.4" y="60.7">or</text>
<text x="275.5" y="64.8">86C</text>
<text x="276.5" y="60.7">&quot;SCT</text>
<text x="276.9" y="62.7">numbers</text>
<text x="282.1" y="60.7">5DC&quot;</text>
<text x="283.1" y="64.8">73.2k,</text>
<text x="286.1" y="62.7">are</text>
<text x="287.9" y="60.7">(board</text>
<text x="290.1" y="64.8">30D</text>
<text x="290.3" y="62.7">assumed.</text>
<text x="295" y="64.8">=</text>
<text x="295.3" y="60.7">B)</text>
<text x="297.7" y="64.8">200k).</text>
<text x="224.8" y="66.8">Which</text>
<text x="224.8" y="68.9">PC2</text>
<text x="229.7" y="68.9">and</text>
<text x="231.4" y="66.8">resistors</text>
<text x="234.3" y="68.9">R11</text>
<text x="239.1" y="68.9">sit</text>
<text x="240.8" y="66.8">form</text>
<text x="242.7" y="68.9">next</text>
<text x="246.3" y="66.8">the</text>
<text x="247.8" y="68.9">to</text>
<text x="250.4" y="66.8">FB</text>
<text x="250.9" y="68.9">PU1;</text>
<text x="253.9" y="66.8">divider</text>
<text x="256.5" y="68.9">nets</text>
<text x="261.5" y="66.8">is</text>
<text x="261.6" y="68.9">not</text>
<text x="264.3" y="66.8">not</text>
<text x="265.8" y="68.9">traced.</text>
<text x="268.5" y="66.8">checked:</text>
<text x="277.9" y="66.8">measure</text>
<text x="287.1" y="66.8">TC1</text>
<text x="291.7" y="66.8">(expect</text>
<text x="299.9" y="66.8">3.3</text>
<text x="222" y="72.9">The</text>
<text x="222" y="75">(sheet</text>
<text x="226.4" y="72.9">1.15</text>
<text x="229.1" y="75">&quot;Switch</text>
<text x="231.8" y="72.9">V core</text>
<text x="237.4" y="75">IC</text>
<text x="239.3" y="72.9">rail</text>
<text x="240.4" y="75">YT9215SCH&quot;).</text>
<text x="243.7" y="72.9">(+1V15)</text>
<text x="252.9" y="72.9">is</text>
<text x="255.7" y="72.9">made</text>
<text x="261.9" y="72.9">by</text>
<text x="265.2" y="72.9">U4's</text>
<text x="270.5" y="72.9">internal</text>
<text x="279" y="72.9">regulator</text>
<text x="288.9" y="72.9">through</text>
<text x="25.4" y="100.5">D1</text>
<text x="29.1" y="100.5">and</text>
<text x="33.7" y="100.5">D5</text>
<text x="37.3" y="100.5">sit</text>
<text x="40.8" y="100.5">next</text>
<text x="46" y="100.5">to</text>
<text x="49.1" y="100.5">the</text>
<text x="53.2" y="100.5">input;</text>
<text x="59.7" y="100.5">their</text>
<text x="65.3" y="100.5">nets</text>
<text x="70.4" y="100.5">are</text>
<text x="74.6" y="100.5">not</text>
<text x="78.8" y="100.5">traced.</text>
</g>
<g font-size="1.8" fill="#006464">
<text x="31.8" y="49.1">J2</text>
<text x="54.7" y="49.1">L1</text>
<text x="97.7" y="49.1">D4</text>
<text x="118.2" y="49.1">L2</text>
<text x="172.6" y="48.1">+48V</text>
<text x="29.1" y="56.7">POWER2</text>
<text x="50.9" y="54.8">white</text>
<text x="56.9" y="54.8">SMD</text>
<text x="95.9" y="54.8">SS510</text>
<text x="116.5" y="54.8">&quot;701&quot;</text>
<text x="68.6" y="63.1">RV1</text>
<text x="68.6" y="65.6">MOV?</text>
<text x="81.3" y="63.1">RV2</text>
<text x="81.3" y="65.6">MOV?</text>
<text x="94" y="63.1">RV3</text>
<text x="94" y="65.6">MOV?</text>
<text x="134.6" y="63.1">C1</text>
<text x="134.6" y="65.6">1206</text>
<text x="147.3" y="63.1">C2</text>
<text x="147.3" y="65.6">1206</text>
<text x="160" y="63.1">C3</text>
<text x="160" y="65.6">1206</text>
<text x="172.7" y="63.1">C4</text>
<text x="172.7" y="65.6">47u</text>
<text x="177.5" y="65.6">63V</text>
<text x="38.6" y="75.8">GND</text>
<text x="64" y="75.8">GND</text>
<text x="76.7" y="75.8">GND</text>
<text x="89.4" y="75.8">GND</text>
<text x="130" y="75.8">GND</text>
<text x="142.7" y="75.8">GND</text>
<text x="155.4" y="75.8">GND</text>
<text x="168.1" y="75.8">GND</text>
<text x="49.5" y="87.2">D1</text>
<text x="87.6" y="87.2">D5</text>
<text x="47.7" y="92.9">SS510</text>
<text x="85.8" y="92.9">SS510</text>
<text x="73.6" y="131.9">+48V</text>
<text x="91.3" y="131.9">+48V</text>
<text x="142.8" y="136.8">PC6</text>
<text x="142.6" y="143.7">boot</text>
<text x="78.7" y="146.9">R7</text>
<text x="78.7" y="149.5">0603</text>
<text x="111.8" y="148.2">PU1</text>
<text x="121.9" y="148.2">SCT2622</text>
<text x="173.4" y="152">PL3</text>
<text x="256.4" y="151">+3V3</text>
<text x="170.1" y="157.7">10u</text>
<text x="174.8" y="157.7">&quot;100&quot;</text>
<text x="78.7" y="167.2">R8</text>
<text x="241.3" y="167.2">PR2</text>
<text x="78.7" y="169.8">31k6</text>
<text x="84.6" y="169.8">&quot;49C&quot;</text>
<text x="157.5" y="172.3">D40</text>
<text x="198.1" y="172.3">TC1</text>
<text x="215.9" y="172.3">C23</text>
<text x="228.6" y="172.3">C24</text>
<text x="241.3" y="169.8">200k</text>
<text x="247.1" y="169.8">&quot;30D&quot;</text>
<text x="101.6" y="174.9">PR1</text>
<text x="101.6" y="177.4">73k2</text>
<text x="107.4" y="177.4">&quot;86C&quot;</text>
<text x="157.5" y="174.9">Schottky</text>
<text x="198.1" y="174.9">220u</text>
<text x="204.1" y="174.9">16V</text>
<text x="215.9" y="174.9">1206</text>
<text x="228.6" y="174.9">1206</text>
<text x="241.3" y="179.9">PR3</text>
<text x="241.3" y="182.5">300k</text>
<text x="247.1" y="182.5">&quot;304&quot;</text>
<text x="269.8" y="183.7">R11</text>
<text x="266.1" y="189.5">20k5</text>
<text x="271.9" y="189.5">&quot;31C&quot;</text>
<text x="74.2" y="192.6">GND</text>
<text x="97" y="192.6">GND</text>
<text x="112.3" y="192.6">GND</text>
<text x="152.9" y="192.6">GND</text>
<text x="193.5" y="192.6">GND</text>
<text x="211.3" y="192.6">GND</text>
<text x="224" y="192.6">GND</text>
<text x="236.7" y="197.7">GND</text>
<text x="269.8" y="195.2">PC2</text>
<text x="269.2" y="202.2">MLCC</text>
</g>
<g font-size="1.8" fill="#a90000">
<text x="35.5" y="50.5">1</text>
<text x="35.5" y="53.1">2</text>
</g>
<g font-size="1.8" fill="#0f0f0f">
<text x="32.5" y="88.6">TBD_D1_K</text>
<text x="59.7" y="88.6">TBD_D1_A</text>
<text x="70.6" y="88.6">TBD_D5_K</text>
<text x="97.8" y="88.6">TBD_D5_A</text>
<text x="139.7" y="155.9">BUCK_FB</text>
<text x="246.4" y="172.4">BUCK_FB</text>
<text x="252.3" y="185.1">TBD_R11_1</text>
<text x="280.7" y="185.1">TBD_R11_2</text>
<text x="252.3" y="197.8">TBD_PC2_1</text>
<text x="280.7" y="197.8">TBD_PC2_2</text>
</g>
<g font-size="1.4" fill="#a90000">
<text x="107.3" y="150.9">2</text>
<text x="107.3" y="153.4">3</text>
<text x="107.3" y="156">4</text>
<text x="130.2" y="150.9">1</text>
<text x="130.2" y="153.4">8</text>
<text x="130.2" y="156">5</text>
<text x="114" y="163.2" transform="rotate(-90 114 163.2)">7</text>
<text x="121.7" y="163.2" transform="rotate(-90 121.7 163.2)">9</text>
</g>
<g font-size="1.4" fill="#006464">
<text x="109.7" y="151.9">VIN</text>
<text x="109.7" y="154.4">EN</text>
<text x="124.9" y="151.9">BOOT</text>
<text x="126.6" y="154.4">SW</text>
<text x="109.7" y="156.9">RT</text>
<text x="115" y="160.8" transform="rotate(-90 115 160.8)">GND</text>
<text x="122.7" y="160.8" transform="rotate(-90 122.7 160.8)">EP</text>
<text x="126.9" y="156.9">FB</text>
</g>
</svg>
